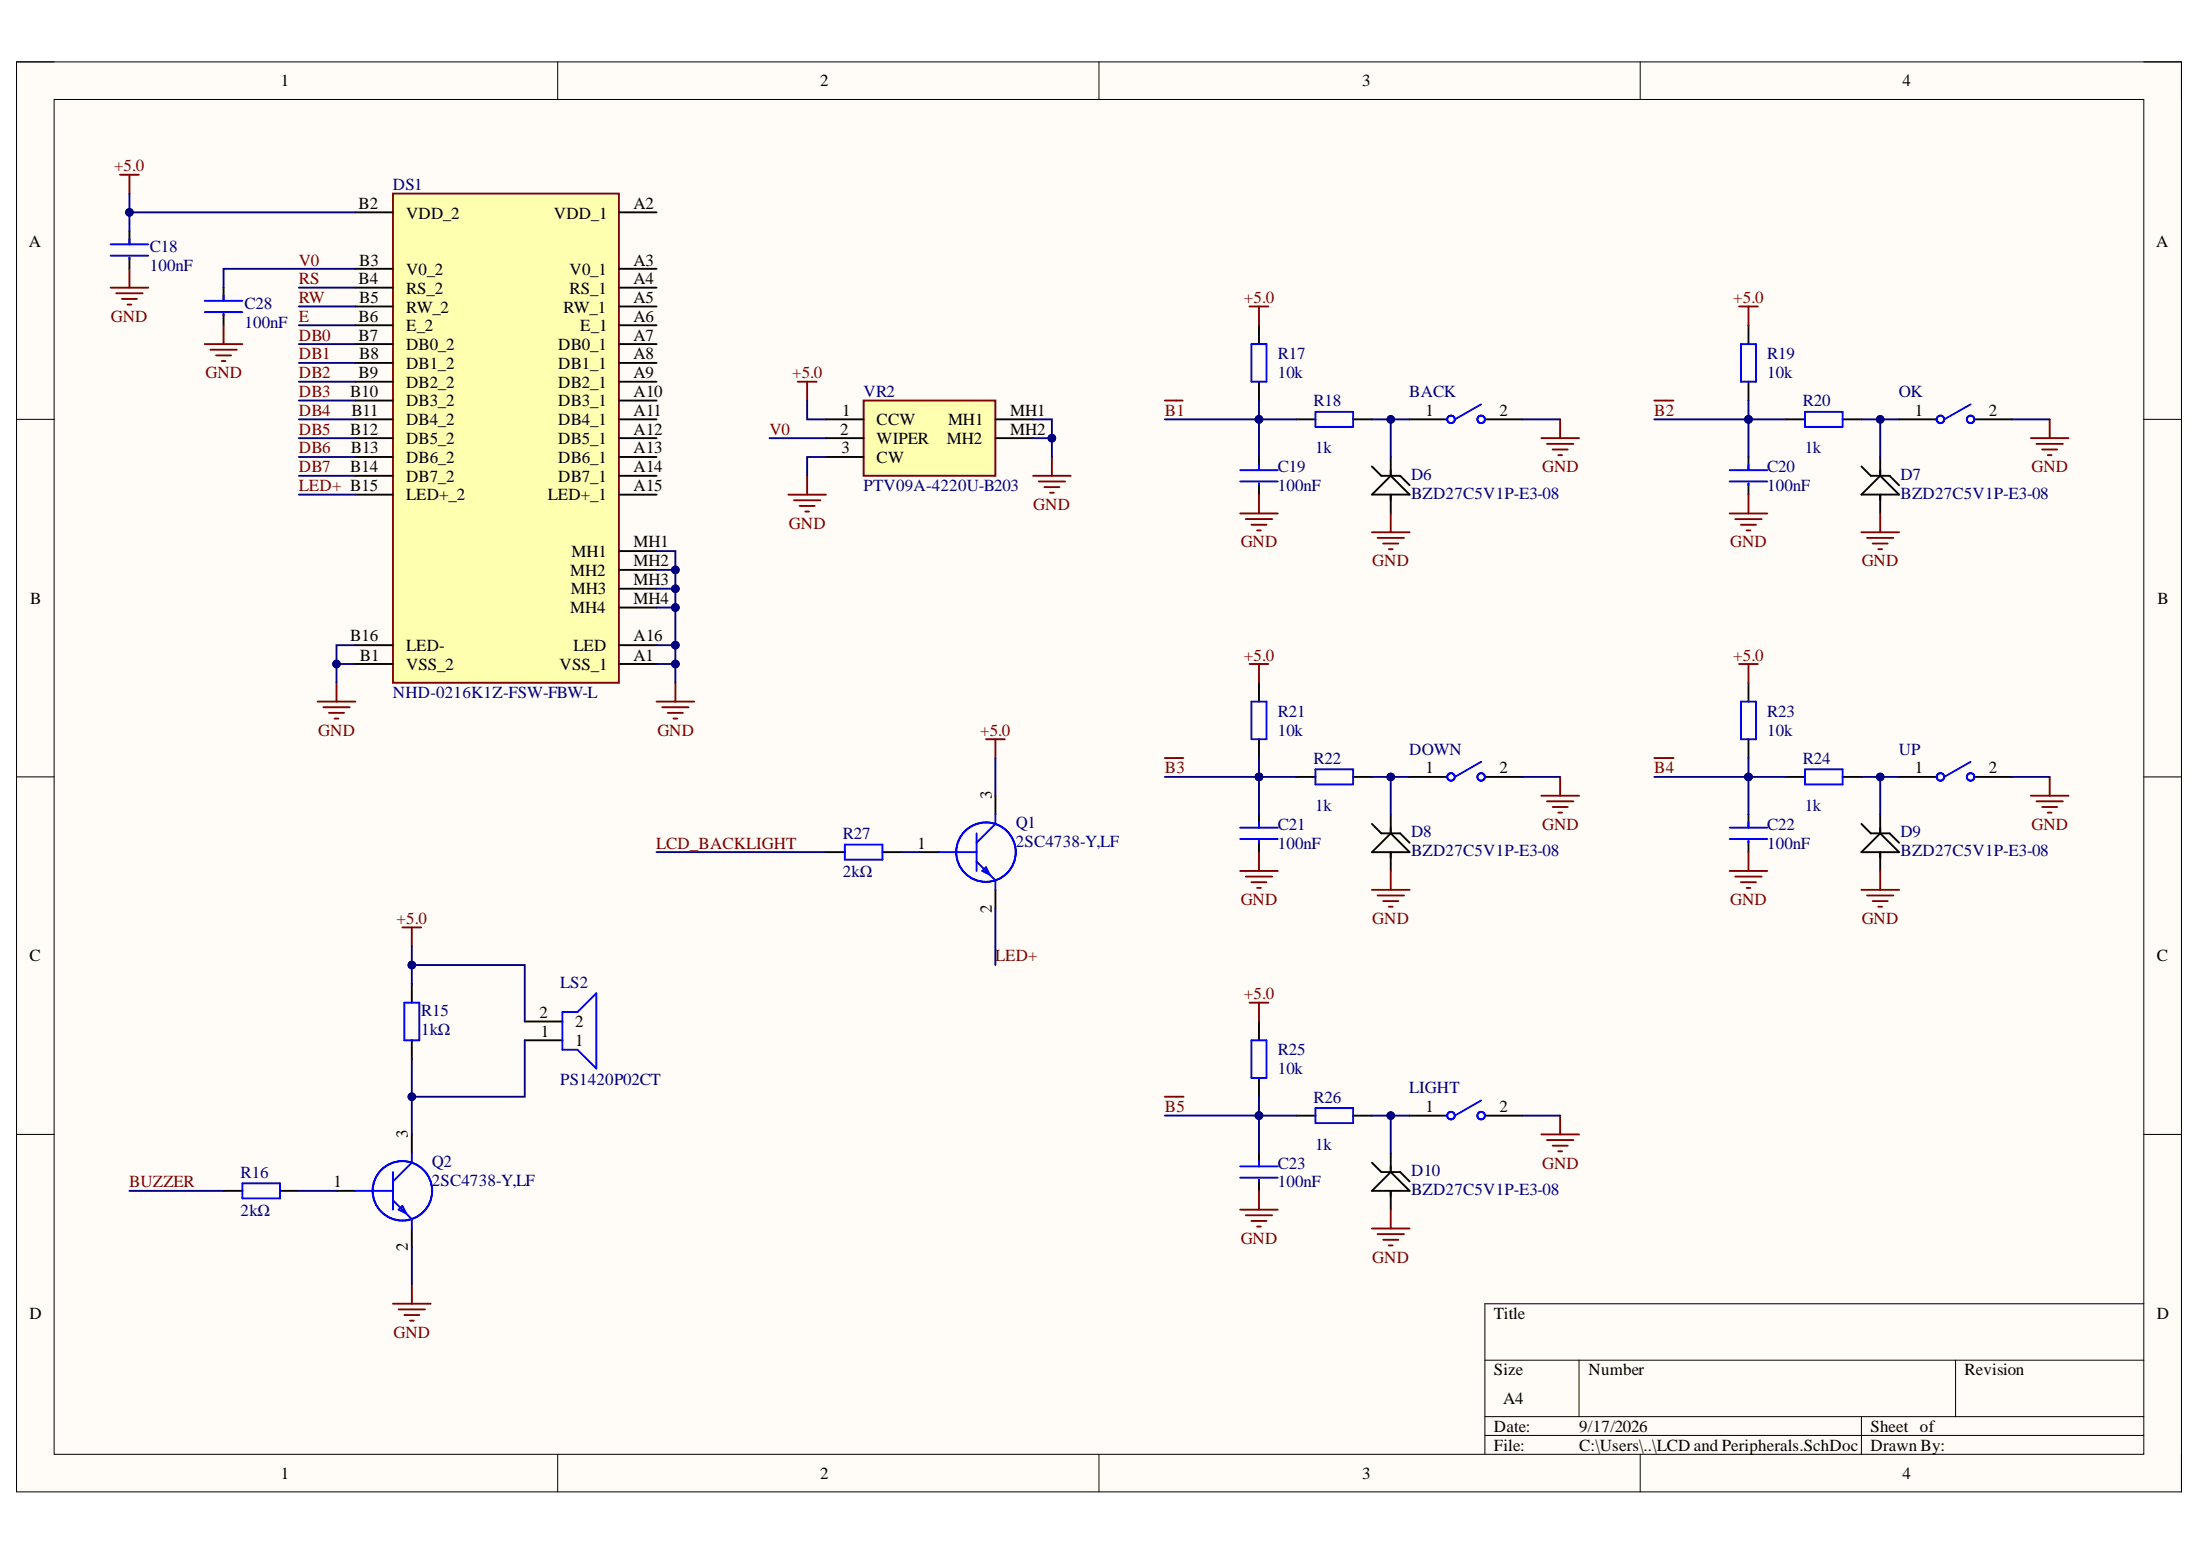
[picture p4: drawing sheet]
<svg xmlns="http://www.w3.org/2000/svg" width="297mm" height="210mm" viewBox="0 0 297 210" stroke-linecap="round" stroke-linejoin="round" font-family="sans-serif">
<path d="M2.2 8.4h292.3v193h-292.3z" fill-rule="evenodd" fill="#fffcf8"/>
<path d="M2.2 8.4h292.3v193h-292.3z" fill="none" stroke="#000" stroke-width=".14"/>
<path d="M7.3 13.4h282.1v182.9h-282.1z" fill-rule="evenodd" fill="#fffcf8"/>
<g fill="none" stroke="#000" stroke-width=".14">
<path d="M2.2 8.3h5.1M7.3 13.4h282.1v182.9h-282.1zM75.3 8.3v5.1M148.4 8.3v5.1M221.5 8.4v5M289.4 8.4h5.1v5M2.2 56.6h5.1M289.4 56.6h5.1M2.2 104.9h5.1M289.4 104.9h5.1M2.2 153.1h5.1M289.4 153.1h5.1"/>
<path d="M289.4 176h-88.9v20.3M75.3 196.3v5.1M148.4 196.3v5.1M200.5 183.6h88.9M200.5 191.2h88.9M200.5 193.8h88.9M213.2 183.6v7.6M221.5 196.3v5.1M251.3 191.2v5.1M264 183.6v7.6M294.5 196.3v5.1"/>
</g>
<path d="M53.1 26.1h30.5v66.1h-30.5z" fill-rule="evenodd" fill="#ffffb0"/>
<g fill="none" stroke="#800000" stroke-width=".25">
<path d="M14.9 38.8h5.1M15.7 39.6h3.6M16.2 23.6h2.5M17.5 23.6v2.5M17.5 36.3v2.5M53.1 26.1h30.5v66.1h-30.5zM16.5 40.4h2M17.2 41.1h.5M88.6 94.7h5.1M89.4 95.5h3.6M90.2 96.2h2M90.9 97h.5"/>
<path d="M91.2 92.2v2.5"/>
</g>
<g fill="none" stroke="#000" stroke-width=".25">
<path d="M17.5 31.2v1.8M17.5 34.8v1.5M48 28.7h5.1M48 36.3h5.1M48 38.8h5.1M83.6 28.7h5M83.6 36.3h5M83.6 38.8h5M48 41.4h5.1M48 43.9h5.1M48 46.4h5.1M48 49h5.1"/>
<path d="M48 51.5h5.1M48 54.1h5.1M48 56.6h5.1M48 59.1h5.1M83.6 41.4h5M83.6 43.9h5M83.6 46.4h5M83.6 49h5M83.6 51.5h5M83.6 54.1h5M83.6 56.6h5M83.6 59.1h5"/>
<path d="M48 61.7h5.1M48 64.2h5.1M48 66.8h5.1M83.6 61.7h5M83.6 64.2h5M83.6 66.8h5M83.6 74.4h5M83.6 76.9h5M83.6 79.5h5M48 89.6h5.1M48 87.1h5.1M83.6 89.6h5"/>
<path d="M83.6 87.1h5M83.6 82h5"/>
</g>
<path d="M14.9 33h5.1M14.9 34.5h5.1M17.5 32.2v.8M17.5 34.8v.2" fill="none" stroke="#00f" stroke-width=".25"/>
<path d="M116.6 54.1h17.8v10.1h-17.8z" fill-rule="evenodd" fill="#ffffb0"/>
<g fill="none" stroke="#800000" stroke-width=".25">
<path d="M107.7 51.5h2.6M109 51.5v2.6M116.6 54.1h17.8v10.1h-17.8zM157.3 54.1h2.4M168.7 41.4h2.6M170 41.4v2.5M208.1 59.1h5.1M208.9 59.9h3.5M210.6 56.6v2.5M223.4 54.1h2.5M234.8 41.4h2.5M236.1 41.4v2.5"/>
<path d="M274.2 59.1h5.1M275 59.9h3.5M276.7 56.6v2.5M106.4 66.8h5.1M107.2 67.5h3.6M108 68.3h2M108.7 69.1h.5M109 64.2v2.6M139.5 64.2h5.1M140.2 65h3.6M141 65.8h2M141.8 66.5h.5"/>
<path d="M142 61.7v2.5M167.4 69.3h5.1M168.2 70.1h3.6M169 70.8h2M169.7 71.6h.5M170 66.8v2.5M185.2 71.8h5.1M186 72.6h3.6M186.8 73.4h2M187.5 74.1h.5M187.8 69.3v2.5M209.6 60.7h2.1"/>
<path d="M210.4 61.4h.5M233.5 69.3h5.1M234.3 70.1h3.6M235.1 70.8h2M235.8 71.6h.5M236.1 66.8v2.5M251.3 71.8h5.1M252.1 72.6h3.5M252.8 73.4h2.1M253.6 74.1h.5M253.9 69.3v2.5M275.7 60.7h2.1"/>
<path d="M276.5 61.4h.5M42.9 94.7h5.1M43.7 95.5h3.5M44.4 96.2h2.1M45.2 97h.5M45.4 92.2v2.5M133.1 99.8h2.6M134.4 99.8v2.5M168.7 89.6h2.6M170 89.6v2.6M234.8 89.6h2.5M236.1 89.6v2.6"/>
<path d="M157.3 102.3h2.5M167.4 117.6h5.1M168.2 118.3h3.6M169 119.1h2M169.7 119.9h.5M170 115v2.6M187.8 117.6v2.5M208.1 107.4h5.1M208.9 108.2h3.5M209.6 108.9h2.1M210.4 109.7h.5M210.6 104.9v2.5"/>
<path d="M223.4 102.3h2.6M233.5 117.6h5.1M234.3 118.3h3.6M235.1 119.1h2M235.8 119.9h.5M236.1 115v2.6M253.9 117.6v2.5M274.2 107.4h5.1M275 108.2h3.5M275.7 108.9h2.1M276.5 109.7h.5M276.7 104.9v2.5"/>
<path d="M54.3 125.2h2.6M55.6 125.2v2.5M168.7 135.3h2.6M170 135.3v2.6M185.2 120.1h5.1M186 120.9h3.6M186.8 121.6h2M187.5 122.4h.5M251.3 120.1h5.1M252.1 120.9h3.5M252.8 121.6h2.1M253.6 122.4h.5"/>
<path d="M157.3 148h2.5M208.1 153.1h5.1M208.9 153.9h3.5M209.6 154.7h2.1M210.4 155.4h.5M210.6 150.6v2.5M53.1 176h5M53.8 176.7h3.6M54.6 177.5h2M55.4 178.3h.5M55.6 173.5v2.5M167.4 163.3h5.1"/>
<path d="M168.2 164h3.6M169 164.8h2M169.7 165.6h.5M170 160.7v2.6M185.2 165.8h5.1M186 166.6h3.6M186.8 167.4h2M187.5 168.1h.5M187.8 163.3v2.5"/>
</g>
<g fill="none" stroke="#000" stroke-width=".25">
<path d="M111.5 56.6h5.1M111.5 59.1h5.1M134.4 56.6h5.1M134.4 59.1h5.1M170 43.9v2.5M170 51.5v2.6M175.1 56.6h2.5M182.7 56.6h2.5M190.3 56.6h5.1M200.5 56.6h5.1M236.1 43.9v2.6M236.1 51.5v2.6"/>
<path d="M241.2 56.6h2.5M248.8 56.6h2.5M256.4 56.6h5.1M266.6 56.6h5.1M111.5 61.7h5.1M170 61.7v1.8M170 65.2v1.6M185.2 66.8l2.6-2.6 2.5 2.6zM185.2 63l1.3 1.2h2.6l1.2 1.3M187.8 61.7v2.5M187.8 66.8v2.5M236.1 61.7v1.8"/>
<path d="M236.1 65.2v1.6M251.3 66.8l2.6-2.6 2.5 2.6zM251.3 63l1.3 1.2h2.5l1.3 1.3M253.9 61.7v2.5M253.9 66.8v2.5M170 92.2v2.5M170 99.8v2.5M236.1 92.2v2.5M236.1 99.8v2.5M111.5 115h2.6M119.1 115h2.6M124.2 115h2.6"/>
<path d="M134.4 107.4v2.5M170 109.9v1.8M170 113.5v1.5M175.1 104.9h2.5M182.7 104.9h2.5M185.2 115l2.6-2.5 2.5 2.5zM185.2 111.2l1.3 1.3h2.6l1.2 1.3M187.8 109.9v2.6M187.8 115v2.6M190.3 104.9h5.1M200.5 104.9h5.1M236.1 109.9v1.8"/>
<path d="M236.1 113.5v1.5M241.2 104.9h2.5M248.8 104.9h2.5M251.3 115l2.6-2.5 2.5 2.5zM251.3 111.2l1.3 1.3h2.5l1.3 1.3M253.9 109.9v2.6M253.9 115v2.6M256.4 104.9h5.1M266.6 104.9h5.1M55.6 132.8v2.5M70.9 137.9h5M134.4 120.1v2.5"/>
<path d="M170 137.9v2.5M55.6 140.4v2.6M55.6 153.1v2.6M70.9 140.4h5M170 145.5v2.5M170 155.7v1.7M170 159.2v1.5M175.1 150.6h2.5M182.7 150.6h2.5M185.2 156.9l1.3 1.3h2.6l1.2 1.3M187.8 155.7v2.5M190.3 150.6h5.1"/>
<path d="M200.5 150.6h5.1M30.2 160.7h2.5M37.8 160.7h2.6M45.4 160.7h2.6M55.6 165.8v2.6M185.2 160.7l2.6-2.5 2.5 2.5zM187.8 160.7v2.6"/>
</g>
<g fill="none" stroke="#00f" stroke-width=".25">
<path d="M169 46.4h2v5.1h-2zM177.6 55.6h5.1v2h-5.1zM200 54.6l-3.6 2M235.1 46.5h2v5h-2zM243.7 55.6h5.1v2h-5.1zM266.1 54.6l-3.6 2M167.4 63.5h5.1M167.4 65h5.1M170 62.7v.8M170 65.2v.3M233.5 63.5h5.1M233.5 65h5.1"/>
<path d="M236.1 62.7v.8M236.1 65.2v.3M169 94.7h2v5.1h-2zM235.1 94.7h2v5.1h-2zM114.1 114h5v2h-5zM126.8 115h5.1M131.9 112.5v5.1M131.9 116.3l2.5 2.5v1.3M132.6 117.6l.5-.5 .5 1zM134.4 109.9v1.3l-2.5 2.6M167.4 111.7h5.1M167.4 113.2h5.1"/>
<path d="M170 111v.7M170 113.5v.3M177.6 103.8h5.1v2.1h-5.1zM200 102.8l-3.6 2.1M233.5 111.7h5.1M233.5 113.3h5.1M236.1 111v.7M236.1 113.5v.3M243.7 103.8h5.1v2.1h-5.1zM266.1 102.8l-3.6 2.1M54.6 135.3h2v5.1h-2zM75.9 136.6h2.1l2.5-2.5v10.1l-2.5-2.5h-2.1z"/>
<path d="M32.7 159.7h5.1v2.1h-5.1zM53.1 158.2v5.1M55.6 155.7v1.2l-2.5 2.6M167.4 157.4h5.1M167.4 159h5.1M169 140.4h2v5.1h-2zM170 156.7v.7M170 159.2v.3M177.6 149.6h5.1v2h-5.1zM200 148.6l-3.6 2M48 160.7h5.1M53.1 162l2.5 2.6v1.2"/>
<path d="M53.8 163.3l.5-.5 .5 1z"/>
<circle cx="195.9" cy="56.6" r=".51"/>
<circle cx="200" cy="56.6" r=".51"/>
<circle cx="262" cy="56.6" r=".51"/>
<circle cx="266.1" cy="56.6" r=".51"/>
<circle cx="133.1" cy="115" r="4"/>
<circle cx="195.9" cy="104.9" r=".51"/>
<circle cx="200" cy="104.9" r=".51"/>
<circle cx="262" cy="104.9" r=".51"/>
<circle cx="266.1" cy="104.9" r=".51"/>
<circle cx="195.9" cy="150.6" r=".51"/>
<circle cx="200" cy="150.6" r=".51"/>
<circle cx="54.3" cy="160.7" r="4"/>
</g>
<path d="M88.6 74.4h2.6v17.8" fill="none" stroke="#000080" stroke-width=".25"/>
<circle cx="91.2" cy="76.9" r=".51" fill="#000080"/>
<circle cx="91.2" cy="76.9" r=".51" fill="none" stroke="#000080" stroke-width=".14"/>
<circle cx="91.2" cy="79.5" r=".51" fill="#000080"/>
<circle cx="91.2" cy="79.5" r=".51" fill="none" stroke="#000080" stroke-width=".14"/>
<circle cx="91.2" cy="82" r=".51" fill="#000080"/>
<circle cx="91.2" cy="82" r=".51" fill="none" stroke="#000080" stroke-width=".14"/>
<circle cx="91.2" cy="87.1" r=".51" fill="#000080"/>
<circle cx="91.2" cy="87.1" r=".51" fill="none" stroke="#000080" stroke-width=".14"/>
<circle cx="91.2" cy="89.6" r=".51" fill="#000080"/>
<circle cx="91.2" cy="89.6" r=".51" fill="none" stroke="#000080" stroke-width=".14"/>
<path d="M88.6 89.6h2.6" fill="none" stroke="#000080" stroke-width=".25"/>
<circle cx="91.2" cy="89.6" r=".51" fill="#000080"/>
<circle cx="91.2" cy="89.6" r=".51" fill="none" stroke="#000080" stroke-width=".14"/>
<path d="M88.6 87.1h2.6" fill="none" stroke="#000080" stroke-width=".25"/>
<circle cx="91.2" cy="87.1" r=".51" fill="#000080"/>
<circle cx="91.2" cy="87.1" r=".51" fill="none" stroke="#000080" stroke-width=".14"/>
<path d="M88.6 82h2.6" fill="none" stroke="#000080" stroke-width=".25"/>
<circle cx="91.2" cy="82" r=".51" fill="#000080"/>
<circle cx="91.2" cy="82" r=".51" fill="none" stroke="#000080" stroke-width=".14"/>
<path d="M88.6 79.5h2.6" fill="none" stroke="#000080" stroke-width=".25"/>
<circle cx="91.2" cy="79.5" r=".51" fill="#000080"/>
<circle cx="91.2" cy="79.5" r=".51" fill="none" stroke="#000080" stroke-width=".14"/>
<path d="M88.6 76.9h2.6" fill="none" stroke="#000080" stroke-width=".25"/>
<circle cx="91.2" cy="76.9" r=".51" fill="#000080"/>
<circle cx="91.2" cy="76.9" r=".51" fill="none" stroke="#000080" stroke-width=".14"/>
<path d="M109 54.1v2.5h2.5M139.5 59.1h2.5v2.6M111.5 61.7h-2.5v2.5" fill="none" stroke="#000080" stroke-width=".25"/>
<circle cx="142" cy="59.1" r=".51" fill="#000080"/>
<circle cx="142" cy="59.1" r=".51" fill="none" stroke="#000080" stroke-width=".14"/>
<path d="M139.5 56.6h2.5v2.5" fill="none" stroke="#000080" stroke-width=".25"/>
<circle cx="142" cy="59.1" r=".51" fill="#000080"/>
<circle cx="142" cy="59.1" r=".51" fill="none" stroke="#000080" stroke-width=".14"/>
<path d="M103.9 59.1h7.6M88.6 115h22.9M121.7 115h2.5M134.4 102.3v5.1M55.6 127.7v2.6h15.3v7.6M134.4 122.6v7.7M55.6 168.4v5.1" fill="none" stroke="#000080" stroke-width=".25"/>
<circle cx="55.6" cy="130.3" r=".51" fill="#000080"/>
<circle cx="55.6" cy="130.3" r=".51" fill="none" stroke="#000080" stroke-width=".14"/>
<path d="M70.9 140.4v7.6h-15.3v5.1" fill="none" stroke="#000080" stroke-width=".25"/>
<circle cx="55.6" cy="148" r=".51" fill="#000080"/>
<circle cx="55.6" cy="148" r=".51" fill="none" stroke="#000080" stroke-width=".14"/>
<path d="M55.6 130.3v2.5M40.4 160.7h5" fill="none" stroke="#000080" stroke-width=".25"/>
<circle cx="55.6" cy="130.3" r=".51" fill="#000080"/>
<circle cx="55.6" cy="130.3" r=".51" fill="none" stroke="#000080" stroke-width=".14"/>
<path d="M55.6 143v5" fill="none" stroke="#000080" stroke-width=".25"/>
<circle cx="55.6" cy="148" r=".51" fill="#000080"/>
<circle cx="55.6" cy="148" r=".51" fill="none" stroke="#000080" stroke-width=".14"/>
<path d="M170 54.1v7.6M17.5 160.7h12.7" fill="none" stroke="#000080" stroke-width=".25"/>
<circle cx="170" cy="56.6" r=".51" fill="#000080"/>
<circle cx="170" cy="56.6" r=".51" fill="none" stroke="#000080" stroke-width=".14"/>
<path d="M170 56.6h5.1" fill="none" stroke="#000080" stroke-width=".25"/>
<circle cx="170" cy="56.6" r=".51" fill="#000080"/>
<circle cx="170" cy="56.6" r=".51" fill="none" stroke="#000080" stroke-width=".14"/>
<path d="M185.2 56.6h5.1" fill="none" stroke="#000080" stroke-width=".25"/>
<circle cx="187.8" cy="56.6" r=".51" fill="#000080"/>
<circle cx="187.8" cy="56.6" r=".51" fill="none" stroke="#000080" stroke-width=".14"/>
<path d="M187.8 56.6v5.1" fill="none" stroke="#000080" stroke-width=".25"/>
<circle cx="187.8" cy="56.6" r=".51" fill="#000080"/>
<circle cx="187.8" cy="56.6" r=".51" fill="none" stroke="#000080" stroke-width=".14"/>
<path d="M157.3 56.6h12.7M205.6 56.6h5" fill="none" stroke="#000080" stroke-width=".25"/>
<circle cx="170" cy="56.6" r=".51" fill="#000080"/>
<circle cx="170" cy="56.6" r=".51" fill="none" stroke="#000080" stroke-width=".14"/>
<path d="M236.1 54.1v7.6" fill="none" stroke="#000080" stroke-width=".25"/>
<circle cx="236.1" cy="56.6" r=".51" fill="#000080"/>
<circle cx="236.1" cy="56.6" r=".51" fill="none" stroke="#000080" stroke-width=".14"/>
<path d="M236.1 56.6h5.1" fill="none" stroke="#000080" stroke-width=".25"/>
<circle cx="236.1" cy="56.6" r=".51" fill="#000080"/>
<circle cx="236.1" cy="56.6" r=".51" fill="none" stroke="#000080" stroke-width=".14"/>
<path d="M251.3 56.6h5.1" fill="none" stroke="#000080" stroke-width=".25"/>
<circle cx="253.9" cy="56.6" r=".51" fill="#000080"/>
<circle cx="253.9" cy="56.6" r=".51" fill="none" stroke="#000080" stroke-width=".14"/>
<path d="M253.9 56.6v5.1" fill="none" stroke="#000080" stroke-width=".25"/>
<circle cx="253.9" cy="56.6" r=".51" fill="#000080"/>
<circle cx="253.9" cy="56.6" r=".51" fill="none" stroke="#000080" stroke-width=".14"/>
<path d="M223.4 56.6h12.7M271.7 56.6h5" fill="none" stroke="#000080" stroke-width=".25"/>
<circle cx="236.1" cy="56.6" r=".51" fill="#000080"/>
<circle cx="236.1" cy="56.6" r=".51" fill="none" stroke="#000080" stroke-width=".14"/>
<path d="M170 102.3v7.6" fill="none" stroke="#000080" stroke-width=".25"/>
<circle cx="170" cy="104.9" r=".51" fill="#000080"/>
<circle cx="170" cy="104.9" r=".51" fill="none" stroke="#000080" stroke-width=".14"/>
<path d="M170 104.9h5.1" fill="none" stroke="#000080" stroke-width=".25"/>
<circle cx="170" cy="104.9" r=".51" fill="#000080"/>
<circle cx="170" cy="104.9" r=".51" fill="none" stroke="#000080" stroke-width=".14"/>
<path d="M185.2 104.9h5.1" fill="none" stroke="#000080" stroke-width=".25"/>
<circle cx="187.8" cy="104.9" r=".51" fill="#000080"/>
<circle cx="187.8" cy="104.9" r=".51" fill="none" stroke="#000080" stroke-width=".14"/>
<path d="M187.8 104.9v5" fill="none" stroke="#000080" stroke-width=".25"/>
<circle cx="187.8" cy="104.9" r=".51" fill="#000080"/>
<circle cx="187.8" cy="104.9" r=".51" fill="none" stroke="#000080" stroke-width=".14"/>
<path d="M157.3 104.9h12.7M205.6 104.9h5" fill="none" stroke="#000080" stroke-width=".25"/>
<circle cx="170" cy="104.9" r=".51" fill="#000080"/>
<circle cx="170" cy="104.9" r=".51" fill="none" stroke="#000080" stroke-width=".14"/>
<path d="M236.1 102.3v7.6" fill="none" stroke="#000080" stroke-width=".25"/>
<circle cx="236.1" cy="104.9" r=".51" fill="#000080"/>
<circle cx="236.1" cy="104.9" r=".51" fill="none" stroke="#000080" stroke-width=".14"/>
<path d="M236.1 104.9h5.1" fill="none" stroke="#000080" stroke-width=".25"/>
<circle cx="236.1" cy="104.9" r=".51" fill="#000080"/>
<circle cx="236.1" cy="104.9" r=".51" fill="none" stroke="#000080" stroke-width=".14"/>
<path d="M251.3 104.9h5.1" fill="none" stroke="#000080" stroke-width=".25"/>
<circle cx="253.9" cy="104.9" r=".51" fill="#000080"/>
<circle cx="253.9" cy="104.9" r=".51" fill="none" stroke="#000080" stroke-width=".14"/>
<path d="M253.9 104.9v5" fill="none" stroke="#000080" stroke-width=".25"/>
<circle cx="253.9" cy="104.9" r=".51" fill="#000080"/>
<circle cx="253.9" cy="104.9" r=".51" fill="none" stroke="#000080" stroke-width=".14"/>
<path d="M223.4 104.9h12.7M271.7 104.9h5" fill="none" stroke="#000080" stroke-width=".25"/>
<circle cx="236.1" cy="104.9" r=".51" fill="#000080"/>
<circle cx="236.1" cy="104.9" r=".51" fill="none" stroke="#000080" stroke-width=".14"/>
<path d="M170 148v7.7" fill="none" stroke="#000080" stroke-width=".25"/>
<circle cx="170" cy="150.6" r=".51" fill="#000080"/>
<circle cx="170" cy="150.6" r=".51" fill="none" stroke="#000080" stroke-width=".14"/>
<path d="M170 150.6h5.1" fill="none" stroke="#000080" stroke-width=".25"/>
<circle cx="170" cy="150.6" r=".51" fill="#000080"/>
<circle cx="170" cy="150.6" r=".51" fill="none" stroke="#000080" stroke-width=".14"/>
<path d="M185.2 150.6h5.1" fill="none" stroke="#000080" stroke-width=".25"/>
<circle cx="187.8" cy="150.6" r=".51" fill="#000080"/>
<circle cx="187.8" cy="150.6" r=".51" fill="none" stroke="#000080" stroke-width=".14"/>
<path d="M187.8 150.6v5.1" fill="none" stroke="#000080" stroke-width=".25"/>
<circle cx="187.8" cy="150.6" r=".51" fill="#000080"/>
<circle cx="187.8" cy="150.6" r=".51" fill="none" stroke="#000080" stroke-width=".14"/>
<path d="M157.3 150.6h12.7M205.6 150.6h5" fill="none" stroke="#000080" stroke-width=".25"/>
<circle cx="170" cy="150.6" r=".51" fill="#000080"/>
<circle cx="170" cy="150.6" r=".51" fill="none" stroke="#000080" stroke-width=".14"/>
<path d="M40.4 41.4h7.6M40.4 43.9h7.6M40.4 46.4h7.6M40.4 49h7.6M40.4 51.5h7.6M40.4 54.1h7.6M40.4 56.6h7.6M40.4 59.1h7.6M40.4 61.7h7.6M40.4 64.2h7.6M40.4 66.8h7.6M48 87.1h-2.6v2.5h2.6" fill="none" stroke="#000080" stroke-width=".25"/>
<circle cx="45.4" cy="89.6" r=".51" fill="#000080"/>
<circle cx="45.4" cy="89.6" r=".51" fill="none" stroke="#000080" stroke-width=".14"/>
<path d="M45.4 89.6v2.6" fill="none" stroke="#000080" stroke-width=".25"/>
<circle cx="45.4" cy="89.6" r=".51" fill="#000080"/>
<circle cx="45.4" cy="89.6" r=".51" fill="none" stroke="#000080" stroke-width=".14"/>
<path d="M48 28.7h-30.5v2.5" fill="none" stroke="#000080" stroke-width=".25"/>
<circle cx="17.5" cy="28.7" r=".51" fill="#000080"/>
<circle cx="17.5" cy="28.7" r=".51" fill="none" stroke="#000080" stroke-width=".14"/>
<path d="M17.5 26.1v2.6" fill="none" stroke="#000080" stroke-width=".25"/>
<circle cx="17.5" cy="28.7" r=".51" fill="#000080"/>
<circle cx="17.5" cy="28.7" r=".51" fill="none" stroke="#000080" stroke-width=".14"/>
<path d="M30.2 38.8v1.8M30.2 42.4v1.5" fill="none" stroke="#000" stroke-width=".25"/>
<path d="M30.2 39.8v.8M27.6 40.6h5.1M27.6 42.1h5.1M30.2 42.4v.2" fill="none" stroke="#00f" stroke-width=".25"/>
<path d="M27.6 46.4h5.1M28.4 47.2h3.6M29.2 48h2M29.9 48.7h.5M30.2 43.9v2.5" fill="none" stroke="#800000" stroke-width=".25"/>
<path d="M40.4 38.8h7.6M48 36.3h-17.8v2.5" fill="none" stroke="#000080" stroke-width=".25"/>
<g font-size="2.3">
<text x="37.9" y="11.7">1</text>
<text x="110.7" y="11.7">2</text>
<text x="183.9" y="11.7">3</text>
<text x="256.9" y="11.7">4</text>
<text x="48.4" y="28.1">B2</text>
<text x="54.8" y="29.5">VDD_2</text>
<text x="74.8" y="29.5">VDD_1</text>
<text x="85.5" y="28.1">A2</text>
<text x="3.9" y="33.3">A</text>
<text x="48.5" y="35.8">B3</text>
<text x="85.5" y="35.8">A3</text>
<text x="291.1" y="33.3">A</text>
<text x="48.4" y="38.4">B4</text>
<text x="48.5" y="40.9">B5</text>
<text x="54.8" y="37.1">V0_2</text>
<text x="54.8" y="39.6">RS_2</text>
<text x="76.9" y="37.1">V0_1</text>
<text x="76.9" y="39.6">RS_1</text>
<text x="85.5" y="38.4">A4</text>
<text x="85.5" y="40.9">A5</text>
<text x="48.4" y="43.5">B6</text>
<text x="48.4" y="46">B7</text>
<text x="54.8" y="42.2">RW_2</text>
<text x="54.8" y="44.7">E_2</text>
<text x="54.8" y="47.3">DB0_2</text>
<text x="75.4" y="47.3">DB0_1</text>
<text x="76.1" y="42.2">RW_1</text>
<text x="78.3" y="44.7">E_1</text>
<text x="85.5" y="43.5">A6</text>
<text x="85.5" y="46">A7</text>
<text x="47.3" y="53.6">B10</text>
<text x="48.4" y="51.1">B9</text>
<text x="48.5" y="48.5">B8</text>
<text x="54.8" y="49.8">DB1_2</text>
<text x="54.8" y="52.3">DB2_2</text>
<text x="75.4" y="49.8">DB1_1</text>
<text x="75.4" y="52.3">DB2_1</text>
<text x="85.5" y="48.5">A8</text>
<text x="85.5" y="51.1">A9</text>
<text x="85.5" y="53.6">A10</text>
<text x="47.3" y="58.7">B12</text>
<text x="47.5" y="56.1">B11</text>
<text x="54.8" y="54.9">DB3_2</text>
<text x="54.8" y="57.4">DB4_2</text>
<text x="54.8" y="59.9">DB5_2</text>
<text x="75.4" y="54.9">DB3_1</text>
<text x="75.4" y="57.4">DB4_1</text>
<text x="75.4" y="59.9">DB5_1</text>
<text x="85.5" y="56.1">A11</text>
<text x="85.5" y="58.7">A12</text>
<text x="113.5" y="58.7">2</text>
<text x="113.7" y="56.1">1</text>
<text x="118.4" y="57.4">CCW</text>
<text x="118.4" y="59.9">WIPER</text>
<text x="127.8" y="59.9">MH2</text>
<text x="128" y="57.4">MH1</text>
<text x="136.4" y="56.1">MH1</text>
<text x="136.4" y="58.7">MH2</text>
<text x="192.5" y="56.1">1</text>
<text x="202.5" y="56.1">2</text>
<text x="258.6" y="56.1">1</text>
<text x="268.5" y="56.1">2</text>
<text x="47.3" y="63.7">B14</text>
<text x="47.4" y="61.2">B13</text>
<text x="54.8" y="62.5">DB6_2</text>
<text x="54.8" y="65">DB7_2</text>
<text x="75.4" y="62.5">DB6_1</text>
<text x="75.4" y="65">DB7_1</text>
<text x="85.5" y="61.2">A13</text>
<text x="85.5" y="63.7">A14</text>
<text x="113.6" y="61.2">3</text>
<text x="118.4" y="62.5">CW</text>
<text x="54.8" y="67.5">LED+_2</text>
<text x="73.9" y="67.5">LED+_1</text>
<text x="85.5" y="66.3">A15</text>
<text x="77" y="77.7">MH2</text>
<text x="77.2" y="75.2">MH1</text>
<text x="85.5" y="73.9">MH1</text>
<text x="85.5" y="76.4">MH2</text>
<text x="4.1" y="81.5">B</text>
<text x="77" y="82.8">MH4</text>
<text x="77.1" y="80.2">MH3</text>
<text x="85.5" y="79">MH3</text>
<text x="85.5" y="81.5">MH4</text>
<text x="291.3" y="81.5">B</text>
<text x="47.3" y="86.6">B16</text>
<text x="48.6" y="89.2">B1</text>
<text x="54.8" y="87.8">LED-</text>
<text x="77.4" y="87.8">LED</text>
<text x="85.5" y="89.2">A1</text>
<text x="85.5" y="86.6">A16</text>
<text x="54.8" y="90.5">VSS_2</text>
<text x="75.6" y="90.5">VSS_1</text>
<text x="133.9" y="107.9" transform="rotate(-90 133.9 107.9)">3</text>
<text x="192.5" y="104.4">1</text>
<text x="202.5" y="104.4">2</text>
<text x="258.6" y="104.4">1</text>
<text x="268.5" y="104.4">2</text>
<text x="123.9" y="114.6">1</text>
<text x="133.9" y="123.2" transform="rotate(-90 133.9 123.2)">2</text>
<text x="4" y="129.8">C</text>
<text x="291.2" y="129.8">C</text>
<text x="72.8" y="137.4">2</text>
<text x="73" y="139.9">1</text>
<text x="77.7" y="138.7">2</text>
<text x="77.7" y="141.2">1</text>
<text x="55.1" y="153.6" transform="rotate(-90 55.1 153.6)">3</text>
<text x="192.5" y="150.1">1</text>
<text x="202.5" y="150.1">2</text>
<text x="45" y="160.3">1</text>
<text x="55.1" y="168.9" transform="rotate(-90 55.1 168.9)">2</text>
<text x="4" y="178">D</text>
<text x="201.7" y="178">Title</text>
<text x="291.2" y="178">D</text>
<text x="201.7" y="185.7">Size</text>
<text x="214.5" y="185.7">Number</text>
<text x="265.2" y="185.7">Revision</text>
<text x="203" y="189.5">A4</text>
<text x="201.7" y="193.3">Date:</text>
<text x="201.7" y="195.8">File:</text>
<text x="213.2" y="193.3">9/17/2026</text>
<text x="213.2" y="195.8">C:\Users\..\LCD and Peripherals.SchDoc</text>
<text x="252.6" y="193.3">Sheet of</text>
<text x="252.6" y="195.8">Drawn By:</text>
<text x="37.9" y="199.6">1</text>
<text x="110.7" y="199.6">2</text>
<text x="183.9" y="199.6">3</text>
<text x="256.9" y="199.6">4</text>
</g>
<g font-size="2.3" fill="#800000">
<text x="15.4" y="23.1">+5.0</text>
<text x="40.4" y="35.8">V0</text>
<text x="40.4" y="38.4">RS</text>
<text x="40.4" y="40.9">RW</text>
<text x="167.9" y="40.9">+5.0</text>
<text x="234" y="40.9">+5.0</text>
<text x="15" y="43.5">GND</text>
<text x="40.4" y="46">DB0</text>
<text x="40.4" y="43.5">E</text>
<text x="27.8" y="51.1">GND</text>
<text x="40.4" y="48.5">DB1</text>
<text x="40.4" y="51.1">DB2</text>
<text x="40.4" y="53.6">DB3</text>
<text x="106.9" y="51.1">+5.0</text>
<text x="40.4" y="56.1">DB4</text>
<text x="40.4" y="58.7">DB5</text>
<text x="103.9" y="58.7">V0</text>
<text x="157.3" y="56.1">B1</text>
<text x="223.4" y="56.1">B2</text>
<text x="40.4" y="61.2">DB6</text>
<text x="40.4" y="63.7">DB7</text>
<text x="208.2" y="63.7">GND</text>
<text x="274.3" y="63.7">GND</text>
<text x="40.4" y="66.3">LED+ B15</text>
<text x="106.5" y="71.4">GND</text>
<text x="139.5" y="68.8">GND</text>
<text x="167.5" y="73.9">GND</text>
<text x="185.3" y="76.4">GND</text>
<text x="233.6" y="73.9">GND</text>
<text x="251.4" y="76.4">GND</text>
<text x="167.9" y="89.2">+5.0</text>
<text x="234" y="89.2">+5.0</text>
<text x="43" y="99.3">GND</text>
<text x="88.8" y="99.3">GND</text>
<text x="132.3" y="99.3">+5.0</text>
<text x="157.3" y="104.4">B3</text>
<text x="223.4" y="104.4">B4</text>
<text x="208.2" y="112">GND</text>
<text x="274.3" y="112">GND</text>
<text x="88.6" y="114.6">LCD_BACKLIGHT</text>
<text x="53.6" y="124.7">+5.0</text>
<text x="167.5" y="122.2">GND</text>
<text x="185.3" y="124.7">GND</text>
<text x="233.6" y="122.2">GND</text>
<text x="251.4" y="124.7">GND</text>
<text x="134.4" y="129.8">LED+</text>
<text x="167.9" y="134.8">+5.0</text>
<text x="157.3" y="150.1">B5</text>
<text x="17.4" y="160.3">BUZZER</text>
<text x="208.2" y="157.8">GND</text>
<text x="167.5" y="167.9">GND</text>
<text x="185.3" y="170.4">GND</text>
<text x="53.1" y="180.6">GND</text>
</g>
<g font-size="2.3" fill="#000080">
<text x="53" y="25.6">DS1</text>
<text x="20.2" y="34.1">C18</text>
<text x="20.2" y="36.6">100nF</text>
<text x="33" y="41.7">C28</text>
<text x="33" y="44.2">100nF</text>
<text x="116.6" y="53.6">VR2</text>
<text x="172.5" y="51.1">10k</text>
<text x="172.5" y="48.5">R17</text>
<text x="190.3" y="53.6">BACK</text>
<text x="238.6" y="51.1">10k</text>
<text x="238.6" y="48.5">R19</text>
<text x="256.4" y="53.6">OK</text>
<text x="177.3" y="54.9">R18</text>
<text x="243.4" y="54.9">R20</text>
<text x="172.5" y="63.7">C19</text>
<text x="177.6" y="61.2">1k</text>
<text x="190.5" y="64.8">D6</text>
<text x="238.6" y="63.7">C20</text>
<text x="243.7" y="61.2">1k</text>
<text x="256.6" y="64.8">D7</text>
<text x="116.6" y="66.3">PTV09A-4220U-B203</text>
<text x="172.5" y="66.3">100nF</text>
<text x="190.5" y="67.3">BZD27C5V1P-E3-08</text>
<text x="238.6" y="66.3">100nF</text>
<text x="256.6" y="67.3">BZD27C5V1P-E3-08</text>
<text x="53" y="94.3">NHD-0216K1Z-FSW-FBW-L</text>
<text x="172.5" y="99.3">10k</text>
<text x="172.5" y="96.8">R21</text>
<text x="190.3" y="101.9">DOWN</text>
<text x="238.6" y="99.3">10k</text>
<text x="238.6" y="96.8">R23</text>
<text x="256.4" y="101.9">UP</text>
<text x="177.3" y="103.1">R22</text>
<text x="243.4" y="103.1">R24</text>
<text x="113.8" y="113.3">R27</text>
<text x="137.1" y="111.8">Q1</text>
<text x="172.5" y="112">C21</text>
<text x="177.6" y="109.5">1k</text>
<text x="190.5" y="113">D8</text>
<text x="238.6" y="112">C22</text>
<text x="243.7" y="109.5">1k</text>
<text x="256.6" y="113">D9</text>
<text x="113.8" y="118.4">2kΩ</text>
<text x="137.1" y="114.3">2SC4738-Y,LF</text>
<text x="172.5" y="114.6">100nF</text>
<text x="190.5" y="115.6">BZD27C5V1P-E3-08</text>
<text x="238.6" y="114.6">100nF</text>
<text x="256.6" y="115.6">BZD27C5V1P-E3-08</text>
<text x="56.9" y="137.1">R15</text>
<text x="75.6" y="133.3">LS2</text>
<text x="56.9" y="139.7">1kΩ</text>
<text x="172.5" y="142.5">R25</text>
<text x="75.6" y="146.5">PS1420P02CT</text>
<text x="172.5" y="145">10k</text>
<text x="177.3" y="148.9">R26</text>
<text x="190.3" y="147.5">LIGHT</text>
<text x="177.6" y="155.2">1k</text>
<text x="32.5" y="159">R16</text>
<text x="58.3" y="157.5">Q2</text>
<text x="58.3" y="160">2SC4738-Y,LF</text>
<text x="172.5" y="160.3">100nF</text>
<text x="172.5" y="157.8">C23</text>
<text x="190.5" y="158.8">D10</text>
<text x="190.5" y="161.3">BZD27C5V1P-E3-08</text>
<text x="32.5" y="164.1">2kΩ</text>
</g>
</svg>
